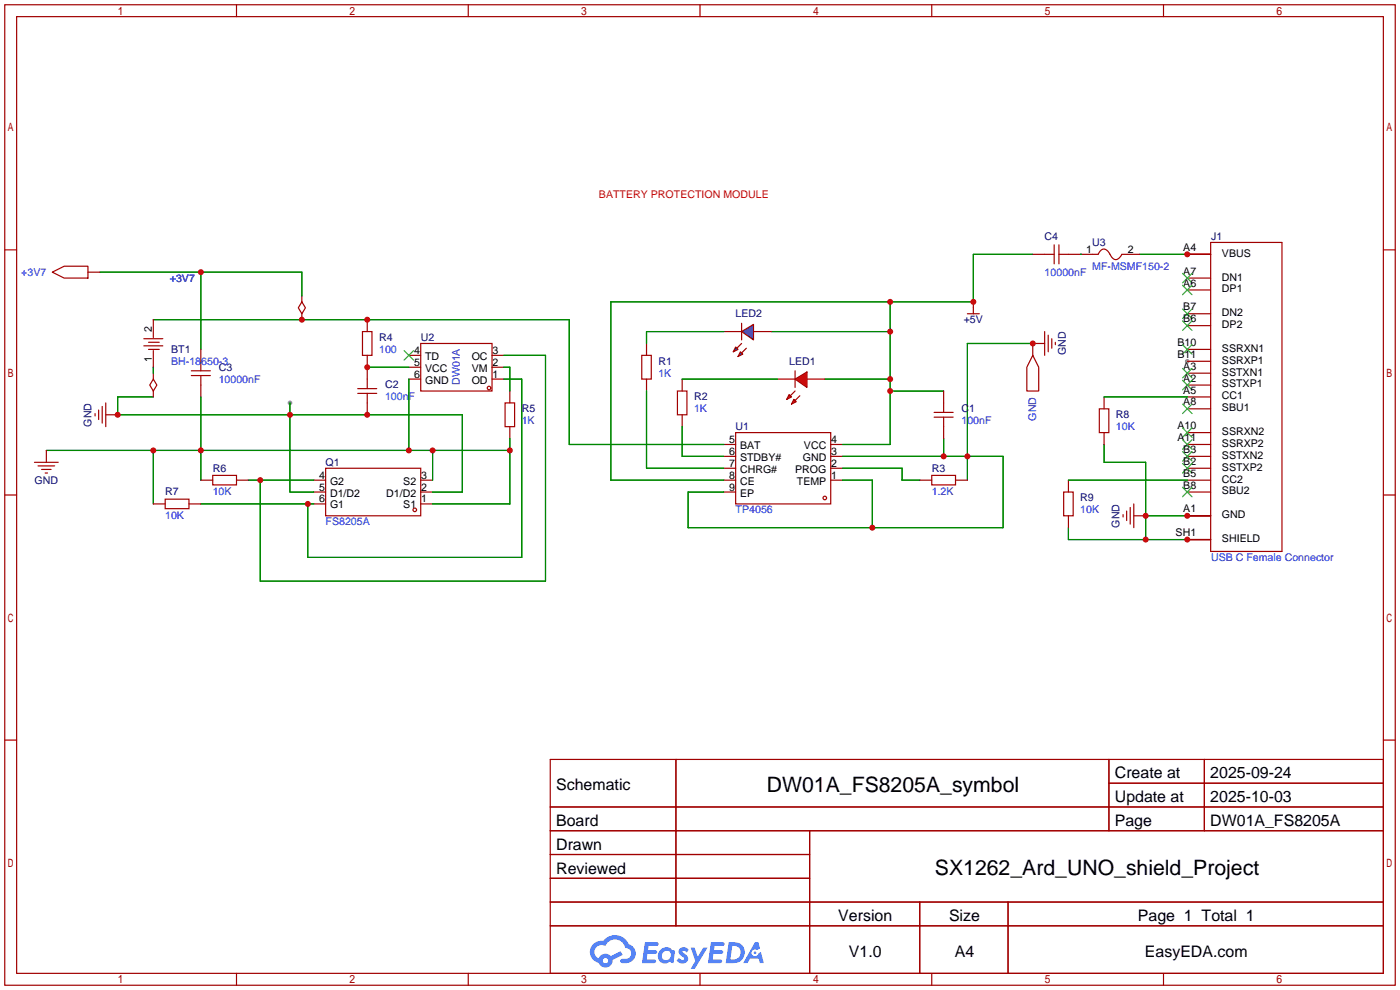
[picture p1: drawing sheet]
<svg xmlns="http://www.w3.org/2000/svg" width="299mm" height="212mm" viewBox="0 0 299 212" stroke-linecap="round" stroke-linejoin="round" font-family="sans-serif">
<g fill="#999">
<circle cx="253.7" cy="77.2" r=".51"/>
<circle cx="62" cy="86.1" r=".51"/>
</g>
<g fill="none" stroke="#a10000" stroke-width=".25">
<path d="M1 1h297.2v209.6h-297.2zM3.6 3.6h292.1v204.4h-292.1zM50.5 1v2.6M100.1 1v2.6M149.6 1v2.6M199.1 1v2.6M248.7 1v2.6M1 53.4h2.6M295.7 53.4h2.5M1 105.8h2.6M295.7 105.8h2.5M1 158.2h2.6"/>
<path d="M295.7 158.2h2.5M117.6 162.3h178.1v45.7h-178.1zM117.6 172.5h178.1M117.6 177.5h178.1M144.5 162.3v35.6M173 177.5v30.5M237 162.3v15.2M237 167.4h58.7M257.4 162.3v15.2M117.6 182.6h55.4M117.6 192.8h178.1M117.6 187.7h55.4"/>
<path d="M117.6 197.9h178.1M196.6 192.8v15.2M215.4 192.8v15.2M50.5 208v2.6M100.1 208v2.6M149.6 208v2.6M199.1 208v2.6M248.7 208v2.6"/>
</g>
<g fill="#5487ff">
<path d="M145.3 202.7a1.3 1.3 0 0 1 1.9 .3l-.4 .6a.54 .54 0 0 0-.9-.2l.1 .2a1.34 1.34 0 0 1 .9 1.8 1.47 1.47 0 0 1-2.3-.1l.5-.6 .8 .5a.31 .31 0 0 0 .4-.3 .31 .31 0 0 0-.3-.4 1.12 1.12 0 0 1-.7-1.8z"/>
<path d="M147.6 202.5h.9l.6 2 1.2-2h.9l-2.7 4.6h-.9l1-1.7z"/>
<path d="M137.8 201.4h1.7a1.31 1.31 0 0 1 1.2 .2 .4 .4 0 0 1-.3 .5l-1.8 .1-.1 .9h1.6a.4 .4 0 0 1 .4 .4 .4 .4 0 0 1-.5 .4h-1.6l-.2 1.2h1.4a.46 .46 0 0 1 .5 0 .46 .46 0 0 1 .1 .5l-.4 .2h-2.6z"/>
<path d="M151.9 201.4h1.7a1.32 1.32 0 0 1 1.2 .2 .39 .39 0 0 1-.3 .5l-1.8 .1-.1 .9h1.6a.4 .4 0 0 1 .4 .4 .4 .4 0 0 1-.4 .4h-1.7l-.2 1.2h1.4a.46 .46 0 0 1 .5 0 .46 .46 0 0 1 .1 .5l-.4 .2h-2.6z"/>
<path d="M161.3 201.4h.8l.3 1.3-.6 .4a.75 .75 0 0 0-1.1 .3 .75 .75 0 0 0 .5 1 .75 .75 0 0 0 .9-.7l.5-.2 .6 2.3h-.8l-.3-.9h-1.8l-.5 .9h-1z"/>
<path d="M155.7 201.4l-.6 4.4h1.5a2.27 2.27 0 0 0 2.6-2.2 2.27 2.27 0 0 0-2.7-2.2zM156.5 202.1a1.5 1.5 0 0 1 1.8 1.6 1.5 1.5 0 0 1-1.9 1.4h-.3z"/>
<path d="M141.2 203a1.6 1.6 0 0 0-.3 2.3 1.6 1.6 0 0 0 2.3 .2l.7 .3 .3-2.4-.1-.3-.5-.1a1.58 1.58 0 0 0-2.4 0zM141.8 203.5a.98 .98 0 0 1 1.6 .4 .98 .98 0 0 1-1.1 1.3 .94 .94 0 0 1-.9-.7 .94 .94 0 0 1 .4-1z"/>
<path d="M126.8 201.8a2.37 2.37 0 0 0 1.1 4 1.54 1.54 0 0 0 1.8 1 1.54 1.54 0 0 0 1.2-1.6l2.2-1.1-.5-.8-2 1a1.57 1.57 0 0 0-2.7 .5 1.5 1.5 0 0 1-.7-2.1 1.5 1.5 0 0 1 2.2-.5 2.23 2.23 0 0 1 2.3-1.4 2.23 2.23 0 0 1 2 1.8 1.16 1.16 0 0 1 1.2 1.1 1.16 1.16 0 0 1-1.1 1.2h-.7a.47 .47 0 0 0-.5 .4 .47 .47 0 0 0 .4 .5 2.17 2.17 0 0 0 2.5-.9 2.17 2.17 0 0 0-.3-2.7l-.8-.4a3.2 3.2 0 0 0-5.5-.7l-1.1 .1zM128.8 205.3a.6 .6 0 0 1 1.2 0 .6 .6 0 0 1-1.2 0z"/>
<circle cx="161.4" cy="203.6" r=".28"/>
</g>
<g fill="none" stroke="#a10000" stroke-width=".25">
<path d="M87.4 78.5h2.5M87.4 75.9h2.5M89.9 73.4h15.3v10.2h-15.3zM105.2 78.5h2.5M105.2 75.9h2.5M137.2 75.9h2v5.1h-2zM138.2 73.4v2.5M169.9 79.2v3.6M87.4 81h2.5M105.2 81h2.5M138.2 81v2.6M144.8 83.6h2v5h-2z"/>
<path d="M145.8 81v2.6M145.8 88.6v2.6M154.7 97.5h2.5M154.7 95h2.5M157.2 92.5h20.3v15.2h-20.3zM166.1 81h3.8M172.5 81h3.8M177.5 97.5h2.6M177.5 95h2.6M154.7 102.6h2.5M154.7 100.1h2.5M154.7 105.2h2.5"/>
<path d="M177.5 102.6h2.6M177.5 100.1h2.6"/>
<circle cx="104.5" cy="82.9" r=".38"/>
<circle cx="176.3" cy="106.4" r=".38"/>
</g>
<path d="M86.4 74.9l2 2.1M88.4 74.9l-2 2.1" fill="none" stroke="#3c3" stroke-width=".25"/>
<path d="M220.7 54.4h-12.7v10.1h-77.4v38.1h24.1M164.8 70.9h25.4M190.2 64.5v30.5h-10.1M220.7 73.4h-13.9v29.2M138.2 83.6v16.5h16.5M145.8 91.2v6.3h8.9M176.3 81h13.9M180.1 97.5h34.3v15.3h-67.3v-7.6h7.6M190.2 83.6h11.5M201.7 93.7v3.8M180.1 102.6h6.3v10.2" fill="none" stroke="#008700" stroke-width=".25"/>
<g fill="#f00" stroke="#a10000" stroke-width=".25">
<path d="M169.9 81l2.6-1.5v3.3z"/>
<path d="M169.7 85.3l.5 .6-1 .5z"/>
<path d="M168.7 84.3l.5 .5-1.1 .5z"/>
</g>
<path d="M154.7 70.9h3.8M158.5 69.1v3.5M161 70.9h3.8M169.9 83.6l-1 1M170.9 84.6l-1 1" fill="none" stroke="#a10000" stroke-width=".25"/>
<g fill="#00f" stroke="#a10000" stroke-width=".25">
<path d="M158.5 70.9l2.5-1.6v3.3z"/>
<path d="M158.2 75.2l.5 .5-1 .5z"/>
<path d="M157.2 74.2l.5 .5-1 .5z"/>
</g>
<g fill="none" stroke="#a10000" stroke-width=".25">
<path d="M11.2 58.2l2.5-1.3h5.1v2.5h-5.1zM18.8 58.2h2.5M220.7 54.4h4.6M225.3 52.3v4.1M226.3 54.4h8.4l.6-.9 .6-.3 .8 .4 1 1.5 .7 .4 .7-.3 .7-.8h3.8M226.3 52.3v4.1M253.7 54.4h5M253.7 59.4h5M258.7 51.8h15.3v66.1h-15.3zM30.7 72.4h4.1M30.7 73.9h4.1M31.7 73.2h2.3"/>
<path d="M31.7 74.7h2.3M32.8 68.3v3.8M32.8 74.9v3.6M32.8 79.8v1.2M40.9 79.2h4.1M42.9 74.7v4.5M64.5 64.5l.8 1.3-.8 1.3-.7-1.3zM64.5 63.2v1.3M64.5 67.1v1.2M77.5 70.9h2v5h-2zM78.5 68.3v2.6M78.5 75.9v7.2"/>
<path d="M158.5 73.4l-1 1M159.5 74.4l-1 1M206.8 67.1h2.5M208 64.5v2.6M220.7 75.9l1.3 2.6v5.1h-2.5v-5.1zM223.3 73.4h-2.6v2.5M223.3 70.9v5M224 71.6v3.6M224.8 72.4v2M225.6 73.2v.5M253.7 67.1h5M253.7 74.7h5"/>
<path d="M253.7 62h5M253.7 69.6h5M253.7 77.2h5M253.7 79.8h5M7.4 98.8h5M8.1 99.6h3.6M9.9 96.3v2.5M20.3 88.4v.5M21.1 87.6v2.1M21.8 86.9v3.5M22.6 88.6h2.5M22.6 86.1v5.1"/>
<path d="M32.8 81l.7 1.3-.7 1.3-.8-1.3zM32.8 83.6v1.2M40.9 80.3h4.1M42.9 80.3v4.5M76.5 84.1h4M76.5 83.1h4M78.5 84.1v4.5M107.9 86.1h2.1v5.1h-2.1zM109 83.6v2.5M109 91.2v2.5M199.6 89.2h4.1M199.6 88.1h4.1"/>
<path d="M201.7 83.6v4.5M201.7 89.2v4.5M234.9 87.4h2.1v5.1h-2.1zM236 84.8v2.6M236 92.5v2.5M253.7 82.3h5M253.7 84.8h5M253.7 87.4h5M253.7 92.5h5M253.7 95h5M253.7 97.5h5M8.9 100.3h2"/>
<path d="M9.7 101.1h.5M32.8 107.7h2.5M35.3 106.7h5.1v2h-5.1zM40.4 107.7h2.5M42.9 102.6h2.6M45.5 101.6h5v2h-5zM50.5 102.6h2.6M67.1 102.6h2.5M67.1 107.7h2.5M67.1 105.2h2.5M69.6 100.1h20.3v10.1h-20.3zM89.9 102.6h2.6"/>
<path d="M89.9 107.7h2.6M89.9 105.2h2.6M196.6 102.6h2.5M199.1 101.6h5.1v2h-5.1zM204.2 102.6h2.6M227.3 105.2h2.1v5h-2.1zM228.3 102.6v2.6M228.3 110.2v2.6M240 110v.5M240.8 109.2v2.1M241.6 108.5v3.5M242.3 110.2h2.6"/>
<path d="M242.3 107.7v5.1M253.7 102.6h5M253.7 105.2h5M253.7 115.3h5M253.7 110.2h5M253.7 100.1h5"/>
<circle cx="88.6" cy="109" r=".38"/>
</g>
<g fill="none" stroke="#008700" stroke-width=".25">
<path d="M21.3 58.2h43.2v5M42.9 58.2v16.5M230.9 54.4h.1M243.6 54.4h10.1M32.8 68.3h88.9v26.7h33M32.8 78.5v1.3M78.5 78.5h8.9M107.7 78.5h1.3v5.1M107.7 75.9h8.9v48.3h-61v-21.6M154.7 70.9h-16.5v2.5M9.9 96.3h99.1M32.8 96.3v11.4"/>
<path d="M32.8 84.8h-7.7v3.8h73.7v16.6h-6.3M42.9 84.8v17.8M62 86.1v19.1h5.1M87.4 81v15.3M92.5 96.3v6.3M107.7 81h3.8v38.1h-45.7v-11.4M109 93.7v14h-16.5M145.8 81h20.3M236 84.8h17.7M236 95v3.8h8.9v16.5M42.9 107.7h24.2M53.1 102.6h14"/>
<path d="M180.1 100.1h12.7v2.5h3.8M228.3 102.6h25.4M228.3 112.8v2.5h25.4M244.9 110.2h8.8"/>
</g>
<g fill="none" stroke="#3c3" stroke-width=".25">
<path d="M252.7 58.4l2.1 2.1M254.8 58.4l-2.1 2.1M252.7 61l2.1 2M252.7 66l2.1 2.1M252.7 68.6l2.1 2M252.7 73.7l2.1 2M252.7 78.7l2.1 2.1M254.8 61l-2.1 2M254.8 66l-2.1 2.1M254.8 68.6l-2.1 2M254.8 73.7l-2.1 2M254.8 78.7l-2.1 2.1"/>
<path d="M252.7 81.3l2.1 2M252.7 86.4l2.1 2M252.7 91.4l2.1 2.1M252.7 94l2.1 2M252.7 96.5l2.1 2.1M252.7 99.1l2.1 2M254.8 81.3l-2.1 2M254.8 86.4l-2.1 2M254.8 91.4l-2.1 2.1M254.8 94l-2.1 2M254.8 96.5l-2.1 2.1M254.8 99.1l-2.1 2"/>
<path d="M252.7 104.1l2.1 2.1M254.8 104.1l-2.1 2.1"/>
</g>
<g fill="#c00">
<circle cx="206.8" cy="97.5" r=".63"/>
<circle cx="201.7" cy="97.5" r=".63"/>
<circle cx="220.7" cy="73.4" r=".63"/>
<circle cx="186.4" cy="112.8" r=".63"/>
<circle cx="190.2" cy="83.6" r=".63"/>
<circle cx="190.2" cy="81" r=".63"/>
<circle cx="190.2" cy="70.9" r=".63"/>
<circle cx="190.2" cy="64.5" r=".63"/>
<circle cx="208" cy="64.5" r=".63"/>
<circle cx="78.5" cy="78.5" r=".63"/>
<circle cx="65.8" cy="107.7" r=".63"/>
<circle cx="55.6" cy="102.6" r=".63"/>
<circle cx="42.9" cy="58.2" r=".63"/>
<circle cx="64.5" cy="68.3" r=".63"/>
<circle cx="78.5" cy="68.3" r=".63"/>
<circle cx="42.9" cy="96.3" r=".63"/>
<circle cx="87.4" cy="96.3" r=".63"/>
<circle cx="92.5" cy="96.3" r=".63"/>
<circle cx="109" cy="96.3" r=".63"/>
<circle cx="32.8" cy="96.3" r=".63"/>
<circle cx="62" cy="88.6" r=".63"/>
<circle cx="78.5" cy="88.6" r=".63"/>
<circle cx="25.1" cy="88.6" r=".63"/>
<circle cx="253.7" cy="115.3" r=".63"/>
<circle cx="244.9" cy="115.3" r=".63"/>
<circle cx="244.9" cy="110.2" r=".63"/>
<circle cx="253.7" cy="110.2" r=".63"/>
<circle cx="253.7" cy="54.4" r=".63"/>
</g>
<g font-size="4.5">
<text x="163.9" y="169.2">DW01A_FS8205A_symbol</text>
<text x="199.8" y="187">SX1262_Ard_UNO_shield_Project</text>
</g>
<g font-size="3.4">
<text x="238.3" y="166.4">Create at</text>
<text x="258.7" y="166.4">2025-09-24</text>
<text x="118.9" y="168.9">Schematic</text>
<text x="238.3" y="171.4">Update at</text>
<text x="258.7" y="171.4">2025-10-03</text>
<text x="118.9" y="176.5">Board</text>
<text x="238.3" y="176.5">Page</text>
<text x="258.7" y="176.5">DW01A_FS8205A</text>
<text x="118.9" y="181.6">Drawn</text>
<text x="118.9" y="186.7">Reviewed</text>
<text x="179.2" y="196.8">Version</text>
<text x="202.8" y="196.8">Size</text>
<text x="243.2" y="196.8">Page 1 Total 1</text>
<text x="181.4" y="204.5">V1.0</text>
<text x="204.1" y="204.5">A4</text>
<text x="244.7" y="204.5">EasyEDA.com</text>
</g>
<text font-size="2.3" fill="#f00" x="128" y="42.4">BATTERY PROTECTION MODULE</text>
<g font-size="2.3" fill="#000080">
<text x="223.3" y="51.3">C4</text>
<text x="233.4" y="52.5">U3</text>
<text x="258.8" y="51.3">J1</text>
<text x="157.2" y="67.8">LED2</text>
<text x="206" y="69.1">+5V</text>
<text x="36.6" y="75.4">BT1</text>
<text x="81" y="72.9">R4</text>
<text x="89.9" y="72.9">U2</text>
<text x="140.7" y="77.9">R1</text>
<text x="168.7" y="77.9">LED1</text>
<text x="227.8" y="75.9" transform="rotate(-90 227.8 75.9)">GND</text>
<text x="46.7" y="79.2">C3</text>
<text x="82.3" y="83">C2</text>
<text x="111.5" y="88.1">R5</text>
<text x="148.3" y="85.6">R2</text>
<text x="205.5" y="88.1">C1</text>
<text x="238.5" y="89.4">R8</text>
<text x="19.5" y="91.2" transform="rotate(-90 19.5 91.2)">GND</text>
<text x="157.2" y="91.9">U1</text>
<text x="45.5" y="100.8">R6</text>
<text x="69.6" y="99.5">Q1</text>
<text x="199.1" y="100.8">R3</text>
<text x="7.4" y="103.3">GND</text>
<text x="35.3" y="105.9">R7</text>
<text x="230.9" y="107.2">R9</text>
<text x="239.2" y="112.8" transform="rotate(-90 239.2 112.8)">GND</text>
</g>
<g font-size="2.3">
<text x="252.9" y="53.6">A4</text>
<text x="232.2" y="54">1</text>
<text x="241" y="54">2</text>
<text x="252.9" y="58.7">A7</text>
<text x="261.2" y="54.9">VBUS</text>
<text x="261.2" y="60">DN1</text>
<text x="252.9" y="61.2">A6</text>
<text x="261.2" y="62.5">DP1</text>
<text x="32.5" y="70.9" transform="rotate(-90 32.5 70.9)">2</text>
<text x="252.9" y="66.3">B7</text>
<text x="252.9" y="68.9">B6</text>
<text x="261.2" y="67.6">DN2</text>
<text x="261.2" y="70.1">DP2</text>
<text x="32.5" y="77.5" transform="rotate(-90 32.5 77.5)">1</text>
<text x="88.5" y="75.6">4</text>
<text x="90.9" y="76.9">TD</text>
<text x="100.8" y="76.9">OC</text>
<text x="105.3" y="75.6">3</text>
<text x="251.6" y="73.9">B10</text>
<text x="251.6" y="76.5">B11</text>
<text x="261.2" y="75.2">SSRXN1</text>
<text x="261.2" y="77.7">SSRXP1</text>
<text x="88.5" y="78.2">5</text>
<text x="88.5" y="80.7">6</text>
<text x="90.9" y="79.4">VCC</text>
<text x="90.9" y="82">GND</text>
<text x="100.8" y="82">OD</text>
<text x="100.8" y="79.4">VM</text>
<text x="105.3" y="80.7">1</text>
<text x="105.3" y="78.2">2</text>
<text x="252.9" y="79">A3</text>
<text x="252.9" y="81.6">A2</text>
<text x="261.2" y="80.3">SSTXN1</text>
<text x="261.2" y="82.8">SSTXP1</text>
<text x="252.9" y="84.1">A5</text>
<text x="252.9" y="86.6">A8</text>
<text x="261.2" y="85.4">CC1</text>
<text x="261.2" y="87.9">SBU1</text>
<text x="155.8" y="94.7">5</text>
<text x="158.2" y="96">BAT</text>
<text x="171.8" y="96">VCC</text>
<text x="177.7" y="94.7">4</text>
<text x="251.6" y="91.7">A10</text>
<text x="251.6" y="94.3">A11</text>
<text x="261.2" y="93">SSRXN2</text>
<text x="261.2" y="95.5">SSRXP2</text>
<text x="155.8" y="97.2">6</text>
<text x="155.8" y="99.8">7</text>
<text x="158.2" y="98.5">STDBY#</text>
<text x="158.2" y="101">CHRG#</text>
<text x="169.9" y="101">PROG</text>
<text x="171.6" y="98.5">GND</text>
<text x="177.7" y="99.8">2</text>
<text x="177.7" y="97.2">3</text>
<text x="252.9" y="96.8">B3</text>
<text x="252.9" y="99.3">B2</text>
<text x="252.9" y="101.9">B5</text>
<text x="261.2" y="98.1">SSTXN2</text>
<text x="261.2" y="100.6">SSTXP2</text>
<text x="68.2" y="102.3">4</text>
<text x="68.2" y="104.8">5</text>
<text x="68.2" y="107.4">6</text>
<text x="70.5" y="103.6">G2</text>
<text x="70.5" y="106.1">D1/D2</text>
<text x="82.5" y="106.1">D1/D2</text>
<text x="86.2" y="103.6">S2</text>
<text x="90" y="107.4">1</text>
<text x="90" y="104.8">2</text>
<text x="90" y="102.3">3</text>
<text x="155.8" y="102.3">8</text>
<text x="155.8" y="104.8">9</text>
<text x="158.2" y="103.6">CE</text>
<text x="158.2" y="106.1">EP</text>
<text x="170.3" y="103.6">TEMP</text>
<text x="177.7" y="102.3">1</text>
<text x="252.9" y="104.4">B8</text>
<text x="261.2" y="103.1">CC2</text>
<text x="261.2" y="105.7">SBU2</text>
<text x="70.5" y="108.7">G1</text>
<text x="86.2" y="108.7">S1</text>
<text x="252.9" y="109.5">A1</text>
<text x="261.2" y="110.8">GND</text>
<text x="251.3" y="114.6">SH1</text>
<text x="261.2" y="115.8">SHIELD</text>
</g>
<g font-size="2.3" fill="#00f">
<text x="4.5" y="58.9">+3V7</text>
<text x="223.3" y="58.9">10000nF</text>
<text x="233.4" y="57.6">MF-MSMF150-2</text>
<text x="36.3" y="60.2">+3V7</text>
<text x="36.6" y="77.9">BH-18650-3</text>
<text x="81" y="75.4">100</text>
<text x="46.7" y="81.8">10000nF</text>
<text x="98.3" y="82.3" transform="rotate(-90 98.3 82.3)">DW01A</text>
<text x="140.7" y="80.5">1K</text>
<text x="82.3" y="85.6">100nF</text>
<text x="148.3" y="88.1">1K</text>
<text x="221.5" y="89.9" transform="rotate(-90 221.5 89.9)">GND</text>
<text x="111.5" y="90.6">1K</text>
<text x="205.5" y="90.6">100nF</text>
<text x="238.5" y="91.9">10K</text>
<text x="45.5" y="105.9">10K</text>
<text x="199.1" y="105.9">1.2K</text>
<text x="35.3" y="111">10K</text>
<text x="69.6" y="112.2">FS8205A</text>
<text x="157.2" y="109.7">TP4056</text>
<text x="230.9" y="109.7">10K</text>
<text x="258.8" y="119.9">USB C Female Connector</text>
</g>
</svg>
